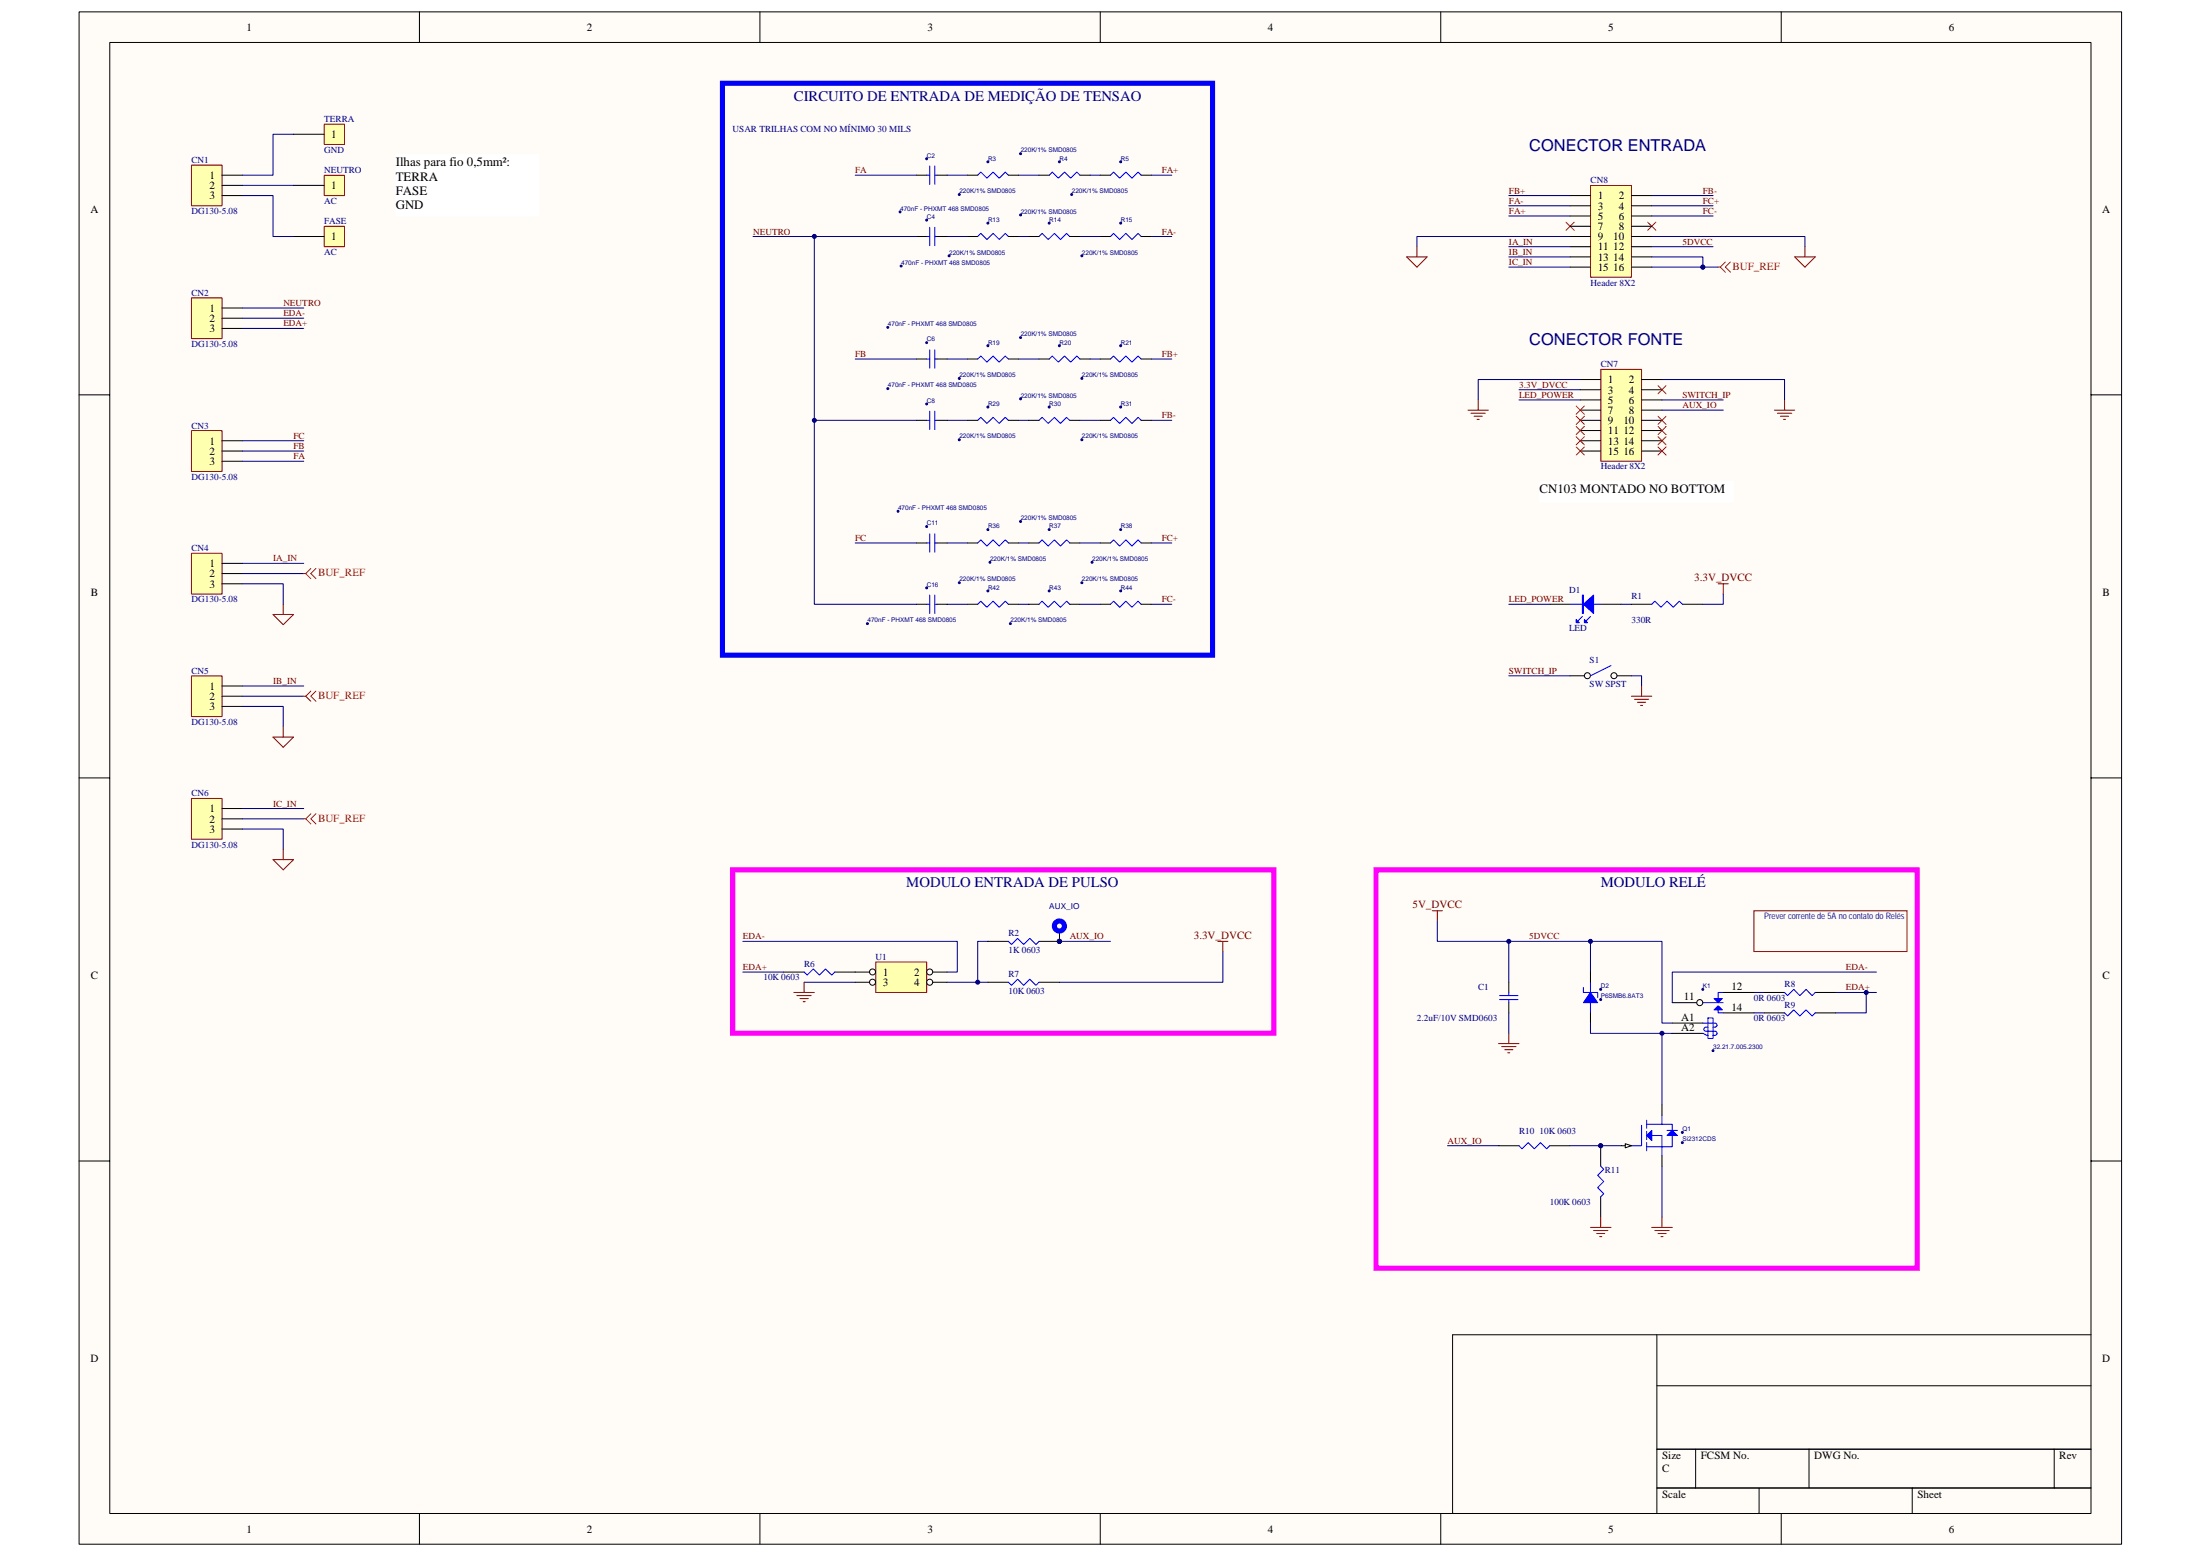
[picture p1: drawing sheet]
<svg xmlns="http://www.w3.org/2000/svg" width="420mm" height="297mm" viewBox="0 0 420 297" stroke-linecap="round" stroke-linejoin="round" font-family="sans-serif">
<path d="M15.1 2.3h390.1v292.5h-390.1z" fill="#fffcf8"/>
<path d="M15.1 2.3h390.1v292.5h-390.1z" fill="none" stroke="#000" stroke-width=".19"/>
<path d="M21 8.1h378.3v280.8h-378.3z" fill="#fffcf8"/>
<g fill="none" stroke="#000" stroke-width=".19">
<path d="M21 8.1h378.3v280.8h-378.3zM80.1 2.2v5.9M145.1 2.2v5.9M210.1 2.2v5.9M275.2 2.2v5.9M340.2 2.2v5.9M15.1 75.4h5.8M399.3 75.4h5.9M15.1 148.5h5.8M399.3 148.5h5.9M15.1 221.6h5.8M399.3 221.6h5.9"/>
<path d="M316.4 254.8v34.1M399.3 254.8h-121.9v34.1M316.4 264.5h82.9M316.4 276.6h82.9M323.8 276.6v7.5M345.5 276.6v7.5M392.3 276.6v7.5M80.1 288.9v5.9M145.1 288.9v5.9M210.1 288.9v5.9M275.2 288.9v5.9M316.4 284.1h82.9"/>
<path d="M335.9 284.1v4.8M340.2 288.9v5.9M365.2 284.1v4.8"/>
</g>
<path d="M36.6 56.9h5.8v7.7h-5.8z" fill="#ffffb0"/>
<path d="M36.6 56.9h5.8v7.7h-5.8z" fill="none" stroke="#800000" stroke-width=".19"/>
<path d="M42.4 58.8h3.9M42.4 60.7h3.9M42.4 62.7h3.9" fill="none" stroke="#000" stroke-width=".19"/>
<path d="M36.6 82.2h5.8v7.8h-5.8z" fill="#ffffb0"/>
<path d="M36.6 82.2h5.8v7.8h-5.8z" fill="none" stroke="#800000" stroke-width=".19"/>
<path d="M42.4 84.1h3.9M42.4 86.1h3.9M42.4 88.1h3.9M296 115.4h3.9M305.7 115.4h3.9M311.6 115.4h3.9M321.3 115.4h3.9" fill="none" stroke="#000" stroke-width=".19"/>
<path d="M299.9 115.4h5.8M302.2 117.7l-.8 .8M303.8 117.7l-.8 .8M315.5 115.4l.5-.6 1.2 1.1 1.2-1.1 1.2 1.1 1.1-1.1 .6 .6" fill="none" stroke="#00f" stroke-width=".19"/>
<path d="M302.4 115.4l1.9-1.8v3.5z" fill="#00f"/>
<path d="M302.2 113.6h.2v3.5h-.2zM302.3 113.6v3.5M302.4 115.4l1.9-1.8v3.5z" fill="none" stroke="#00f" stroke-width=".19"/>
<path d="M301 118.3l.6 .6h-.6z" fill="#00f"/>
<path d="M301 118.3l.6 .6h-.6z" fill="none" stroke="#00f" stroke-width=".19"/>
<path d="M302.6 118.3l.6 .6h-.6z" fill="#00f"/>
<path d="M302.6 118.3l.6 .6h-.6z" fill="none" stroke="#00f" stroke-width=".19"/>
<path d="M288.2 115.4h7.8M309.6 115.4h2M329.1 113.4v2h-3.9" fill="none" stroke="#000080" stroke-width=".19"/>
<path d="M328.1 111.4h2M329.1 111.4v2" fill="none" stroke="#800000" stroke-width=".19"/>
<path d="M299.9 129h3.9" fill="none" stroke="#000" stroke-width=".19"/>
<circle cx="303.2" cy="129" r=".57" fill="#fffcf8" stroke="#000" stroke-width=".19"/>
<path d="M307.7 129h3.9" fill="none" stroke="#000" stroke-width=".19"/>
<circle cx="308.2" cy="129" r=".57" fill="#fffcf8" stroke="#000" stroke-width=".19"/>
<path d="M307.7 127.1l-3.9 1.9" fill="none" stroke="#00f" stroke-width=".19"/>
<path d="M311.6 132.9h3.9M312.2 133.5h2.7M312.7 134.1h1.6M313.3 134.7h.4M313.5 131v1.9" fill="none" stroke="#800000" stroke-width=".19"/>
<path d="M46.3 58.8h11.7M46.3 84.1h11.7M46.3 86.1h11.7M288.2 129h11.7" fill="none" stroke="#000080" stroke-width=".19"/>
<path d="M36.6 31.5h5.8v7.8h-5.8z" fill="#ffffb0"/>
<path d="M36.6 31.5h5.8v7.8h-5.8z" fill="none" stroke="#800000" stroke-width=".19"/>
<path d="M42.4 33.4h3.9M42.4 35.4h3.9M42.4 37.3h3.9" fill="none" stroke="#000" stroke-width=".19"/>
<path d="M36.6 129.1h5.8v7.7h-5.8z" fill="#ffffb0"/>
<path d="M36.6 129h5.8v7.8h-5.8z" fill="none" stroke="#800000" stroke-width=".19"/>
<path d="M42.4 131h3.9M42.4 132.9h3.9M42.4 134.9h3.9" fill="none" stroke="#000" stroke-width=".19"/>
<path d="M61.9 43.2h3.9v3.9h-3.9z" fill="#ffffb0"/>
<path d="M61.9 43.2h3.9v3.9h-3.9z" fill="none" stroke="#800000" stroke-width=".19"/>
<path d="M56.1 45.1h5.8" fill="none" stroke="#000" stroke-width=".19"/>
<path d="M61.9 33.5h3.9v3.8h-3.9z" fill="#ffffb0"/>
<path d="M61.9 33.5h3.9v3.8h-3.9z" fill="none" stroke="#800000" stroke-width=".19"/>
<path d="M56.1 35.4h5.8" fill="none" stroke="#000" stroke-width=".19"/>
<path d="M61.9 23.7h3.9v3.9h-3.9z" fill="#ffffb0"/>
<path d="M61.9 23.7h3.9v3.9h-3.9zM280.4 78.3h3.9M280.9 78.9h2.8M281.5 79.5h1.6M282.3 76.3v2M282.1 80.1h.4" fill="none" stroke="#800000" stroke-width=".19"/>
<path d="M56.1 25.6h5.8" fill="none" stroke="#000" stroke-width=".19"/>
<path d="M46.3 37.3h5.8v7.8h4M46.3 35.4h9.8M56.1 25.6h-4v7.8h-5.8M290.1 74.4h11.7M290.1 76.3h11.7M301.8 72.5h-19.5v3.8M317.4 76.3h11.7M317.4 72.5h23.4v3.8M46.3 131h11.7M46.3 132.9h11.7" fill="none" stroke="#000080" stroke-width=".19"/>
<path d="M305.7 70.5h7.8v17.6h-7.8z" fill="#ffffb0"/>
<path d="M305.7 70.5h7.8v17.6h-7.8z" fill="none" stroke="#800000" stroke-width=".19"/>
<g fill="none" stroke="#000" stroke-width=".19">
<path d="M301.8 72.5h3.9M301.8 74.4h3.9M301.8 76.3h3.9M301.8 78.3h3.9M313.5 72.5h3.9M313.5 74.4h3.9M313.5 76.3h3.9M313.5 78.3h3.9M301.8 80.2h3.9M301.8 82.2h3.9M301.8 84.1h3.9M301.8 86.1h3.9"/>
<path d="M313.5 80.2h3.9M313.5 82.2h3.9M313.5 84.1h3.9M313.5 86.1h3.9"/>
</g>
<path d="M294.1 92h37v3.8h-37z" fill="#fff"/>
<path d="M294 92h37.1v3.8h-37.1z" fill="none" stroke="#fff" stroke-width=".19"/>
<path d="M75.6 29.6h27.3v11.6h-27.3z" fill="#fff"/>
<path d="M75.6 29.5h27.3v11.7h-27.3z" fill="none" stroke="#fff" stroke-width=".19"/>
<path d="M36.6 105.6h5.8v7.8h-5.8z" fill="#ffffb0"/>
<path d="M36.6 105.6h5.8v7.8h-5.8z" fill="none" stroke="#800000" stroke-width=".19"/>
<path d="M42.4 107.5h3.9M42.4 109.5h3.9M42.4 111.4h3.9" fill="none" stroke="#000" stroke-width=".19"/>
<path d="M46.3 107.5h11.7M46.3 109.5h11.7M46.3 134.9h7.8v3.8" fill="none" stroke="#000080" stroke-width=".19"/>
<path d="M36.6 152.4h5.8v7.8h-5.8z" fill="#ffffb0"/>
<g fill="none" stroke="#800000" stroke-width=".19">
<path d="M268.7 49h3.9l-2 2zM270.6 47.1v1.9M342.8 49h3.9l-2 2zM344.7 47.1v1.9M338.9 78.3h3.9M339.5 78.9h2.7M340 79.5h1.6M340.8 76.3v2M340.6 80.1h.4M52.1 117.3h4l-2 2zM54.1 115.4v1.9M54.1 138.7v2"/>
<path d="M36.6 152.4h5.8v7.8h-5.8zM52.1 140.7h4l-2 2zM52.1 164.1h4l-2 2zM54.1 162.2v1.9"/>
</g>
<g fill="none" stroke="#000" stroke-width=".19">
<path d="M175 33.4h2M178.9 33.4h2M184.8 33.4h1.9M192.6 33.4h1.9M198.4 33.4h2M206.2 33.4h2M210.1 33.4h2M217.9 33.4h2M175 45.1h2M178.9 45.1h2M184.8 45.1h1.9M192.6 45.1h1.9"/>
<path d="M196.5 45.1h1.9M204.3 45.1h1.9M210.1 45.1h2M217.9 45.1h2M175 68.5h2M178.9 68.5h2M184.8 68.5h1.9M192.6 68.5h1.9M198.4 68.5h2M206.2 68.5h2M210.1 68.5h2M217.9 68.5h2"/>
<path d="M175 80.2h2M178.9 80.2h2M184.8 80.2h1.9M192.6 80.2h1.9M196.5 80.2h1.9M204.3 80.2h1.9M210.1 80.2h2M217.9 80.2h2M175 103.7h2M175 115.4h2M178.9 103.7h2M178.9 115.4h2"/>
<path d="M184.8 103.7h1.9M184.8 115.4h1.9M192.6 103.7h1.9M192.6 115.4h1.9M196.5 103.7h1.9M196.5 115.4h1.9M204.3 103.7h1.9M204.3 115.4h1.9M210.1 103.7h2M210.1 115.4h2M217.9 103.7h2M217.9 115.4h2"/>
<path d="M42.4 154.3h3.9M42.4 156.3h3.9M42.4 158.3h3.9"/>
</g>
<g fill="none" stroke="#000080" stroke-width=".19">
<path d="M163.3 33.4h11.7M180.9 33.4h3.9M194.5 33.4h3.9M208.2 33.4h1.9M219.9 33.4h3.9M288.2 39.3h11.7M288.2 37.3h11.7M315.5 37.3h11.7M315.5 39.3h11.7M143.8 45.1h31.2M155.5 45.1v70.3h19.5M180.9 45.1h3.9"/>
<path d="M194.5 45.1h2M206.2 45.1h3.9M219.9 45.1h3.9M288.2 41.2h11.7M288.2 51h11.7M288.2 49h11.7M288.2 47.1h11.7M299.9 45.1h-29.3v2M315.5 41.2h11.7M315.5 45.1h29.2v2M315.5 49h9.7v2h2.9M315.5 51h9.7"/>
<path d="M163.3 68.5h11.7M180.9 68.5h3.9M194.5 68.5h3.9M208.2 68.5h1.9M219.9 68.5h3.9M46.3 88.1h11.7M155.5 80.2h19.5M180.9 80.2h3.9M194.5 80.2h2M206.2 80.2h3.9M219.9 80.2h3.9M46.3 111.4h7.8v4"/>
<path d="M163.3 103.7h11.7M180.9 103.7h3.9M180.9 115.4h3.9M194.5 103.7h2M194.5 115.4h2M206.2 103.7h3.9M206.2 115.4h3.9M219.9 103.7h3.9M219.9 115.4h3.9M311.6 129h1.9v2M46.3 158.3h7.8v3.9M46.3 154.3h11.7"/>
<path d="M46.3 156.3h11.7"/>
</g>
<g fill="none" stroke="#00f" stroke-width=".19">
<path d="M177 33.4h.6M177.6 31.7v3.5M178.5 33.4h.4M178.5 31.7v3.5M186.7 33.4l.6-.5 1.2 1.1 1.2-1.1 1.1 1.1 1.2-1.1 .6 .5M200.4 33.4l.6-.5 1.1 1.1 1.2-1.1 1.2 1.1 1.1-1.1 .6 .5M212.1 33.4l.6-.5 1.1 1.1 1.2-1.1 1.2 1.1 1.1-1.1 .6 .5M177 45.1h.6M177.6 43.4v3.5M178.5 45.1h.4M178.5 43.4v3.5M186.7 45.1l.6-.5 1.2 1.1 1.2-1.1 1.1 1.1 1.2-1.1 .6 .5"/>
<path d="M198.4 45.1l.6-.5 1.2 1.1 1.2-1.1 1.1 1.1 1.2-1.1 .6 .5M212.1 45.1l.6-.5 1.1 1.1 1.2-1.1 1.2 1.1 1.1-1.1 .6 .5M177 68.5h.6M177.6 66.8v3.5M177.6 78.5v3.5M178.5 68.5h.4M178.5 66.8v3.5M178.5 78.5v3.5M186.7 68.5l.6-.5 1.2 1.1 1.2-1.1 1.1 1.1 1.2-1.1 .6 .5M200.4 68.5l.6-.5 1.1 1.1 1.2-1.1 1.2 1.1 1.1-1.1 .6 .5M212.1 68.5l.6-.5 1.1 1.1 1.2-1.1 1.2 1.1 1.1-1.1 .6 .5M177 80.2h.6"/>
<path d="M178.5 80.2h.4M186.7 80.2l.6-.5 1.2 1.1 1.2-1.1 1.1 1.1 1.2-1.1 .6 .5M198.4 80.2l.6-.5 1.2 1.1 1.2-1.1 1.1 1.1 1.2-1.1 .6 .5M212.1 80.2l.6-.5 1.1 1.1 1.2-1.1 1.2 1.1 1.1-1.1 .6 .5M177 103.7h.6M177 115.4h.6M177.6 101.9v3.5M177.6 113.6v3.5M178.5 103.7h.4M178.5 115.4h.4M178.5 101.9v3.5M178.5 113.6v3.5"/>
<path d="M186.7 103.7l.6-.6 1.2 1.1 1.2-1.1 1.1 1.1 1.2-1.1 .6 .6M186.7 115.4l.6-.6 1.2 1.1 1.2-1.1 1.1 1.1 1.2-1.1 .6 .6M198.4 103.7l.6-.6 1.2 1.1 1.2-1.1 1.1 1.1 1.2-1.1 .6 .6M198.4 115.4l.6-.6 1.2 1.1 1.2-1.1 1.1 1.1 1.2-1.1 .6 .6M212.1 103.7l.6-.6 1.1 1.1 1.2-1.1 1.2 1.1 1.1-1.1 .6 .6M212.1 115.4l.6-.6 1.1 1.1 1.2-1.1 1.2 1.1 1.1-1.1 .6 .6"/>
</g>
<g fill="#000080" stroke="#000080" stroke-width=".19">
<path d="M176.8 77h.3v.2h-.3z" fill-rule="evenodd"/>
<path d="M176.8 65.3h.3v.2h-.3z" fill-rule="evenodd"/>
<path d="M188.9 107.2h.3v.3h-.3z" fill-rule="evenodd"/>
<circle cx="200.4" cy="77.7" r=".19"/>
<circle cx="194.9" cy="76.1" r=".19"/>
<circle cx="188.7" cy="66" r=".19"/>
<circle cx="183.2" cy="72.2" r=".19"/>
<circle cx="214" cy="77.7" r=".19"/>
<circle cx="206.6" cy="83.9" r=".19"/>
<circle cx="188.7" cy="77.7" r=".19"/>
<circle cx="183.2" cy="83.9" r=".19"/>
<circle cx="202.3" cy="66" r=".19"/>
<circle cx="194.9" cy="64.4" r=".18"/>
<circle cx="169.6" cy="74.2" r=".19"/>
<circle cx="214" cy="66" r=".19"/>
<circle cx="206.6" cy="72.2" r=".19"/>
<circle cx="169.6" cy="62.5" r=".18"/>
<circle cx="188.7" cy="30.9" r=".19"/>
<circle cx="183.2" cy="37.1" r=".18"/>
<circle cx="177" cy="30.3" r=".19"/>
<circle cx="171.9" cy="40.4" r=".18"/>
<circle cx="188.7" cy="42.6" r=".18"/>
<circle cx="181.3" cy="48.8" r=".18"/>
<circle cx="177" cy="42" r=".19"/>
<circle cx="172.1" cy="50.8" r=".18"/>
<circle cx="202.3" cy="30.9" r=".19"/>
<circle cx="194.9" cy="29.3" r=".19"/>
<circle cx="214" cy="42.6" r=".18"/>
<circle cx="206.6" cy="48.8" r=".18"/>
<circle cx="214" cy="30.9" r=".19"/>
<circle cx="204.7" cy="37.1" r=".18"/>
<circle cx="200.4" cy="42.6" r=".18"/>
<circle cx="194.9" cy="41" r=".19"/>
<circle cx="177" cy="100.5" r=".19"/>
<circle cx="171.5" cy="97.6" r=".19"/>
<circle cx="200.4" cy="101.1" r=".19"/>
<circle cx="194.9" cy="99.5" r=".19"/>
<circle cx="188.7" cy="101.1" r=".19"/>
<circle cx="214" cy="101.1" r=".19"/>
<circle cx="208.6" cy="107.4" r=".18"/>
<circle cx="177" cy="112.2" r=".19"/>
<circle cx="165.7" cy="119.1" r=".18"/>
<circle cx="214" cy="112.8" r=".18"/>
<circle cx="206.6" cy="111.2" r=".19"/>
<circle cx="200.4" cy="112.8" r=".18"/>
<circle cx="193" cy="119.1" r=".18"/>
<circle cx="188.7" cy="112.8" r=".18"/>
<circle cx="183.2" cy="111.2" r=".19"/>
<circle cx="155.5" cy="80.2" r=".38"/>
<circle cx="155.5" cy="45.1" r=".38"/>
<circle cx="325.2" cy="51" r=".38"/>
</g>
<g fill="none" stroke="#f00" stroke-width=".19">
<path d="M299.1 42.4l1.5 1.6M300.6 42.4l-1.5 1.6M314.7 42.4l1.5 1.6M316.2 42.4l-1.5 1.6M328.1 51h.4M328.5 51l1 1M329.5 50l-1 1M330.5 50l-1 1 1 1M301 79.5l1.6 1.5M301 77.5l1.6 1.6M302.6 79.5l-1.6 1.5M302.6 77.5l-1.6 1.6"/>
<path d="M316.6 79.5l1.6 1.5M316.6 73.6l1.6 1.6M318.2 79.5l-1.6 1.5M318.2 73.6l-1.6 1.6M301 85.3l1.6 1.6M301 83.4l1.6 1.5M301 81.4l1.6 1.6M302.6 85.3l-1.6 1.6M302.6 83.4l-1.6 1.5M302.6 81.4l-1.6 1.6M316.6 81.4l1.6 1.6M316.6 83.4l1.6 1.5"/>
<path d="M316.6 85.3l1.6 1.6M318.2 81.4l-1.6 1.6M318.2 83.4l-1.6 1.5M318.2 85.3l-1.6 1.6M58 109.5h.4M58.4 109.5l1 1M59.4 108.5l-1 1M60.3 108.5l-.9 1 .9 1M58 132.9h.4M58.4 132.9l1 1M59.4 131.9l-1 1M60.3 131.9l-.9 1 .9 1"/>
<path d="M58 156.3h.4M58.4 156.3l1 1M59.4 155.3l-1 1M60.3 155.3l-.9 1 .9 1"/>
</g>
<path d="M167.3 183.7h9.7v5.8h-9.7z" fill="#ffffb0"/>
<path d="M167.2 183.6h9.8v5.9h-9.8z" fill="none" stroke="#800000" stroke-width=".19"/>
<path d="M163.3 185.6h3.9" fill="none" stroke="#000" stroke-width=".19"/>
<circle cx="166.6" cy="185.5" r=".57" fill="#fffcf8" stroke="#000" stroke-width=".19"/>
<path d="M177 185.6h3.9" fill="none" stroke="#000" stroke-width=".19"/>
<circle cx="177.6" cy="185.5" r=".57" fill="#fffcf8" stroke="#000" stroke-width=".19"/>
<path d="M163.3 187.5h3.9" fill="none" stroke="#000" stroke-width=".19"/>
<circle cx="166.6" cy="187.5" r=".58" fill="#fffcf8" stroke="#000" stroke-width=".19"/>
<path d="M177 187.5h3.9" fill="none" stroke="#000" stroke-width=".19"/>
<circle cx="177.5" cy="187.5" r=".58" fill="#fffcf8" stroke="#000" stroke-width=".19"/>
<path d="M188.7 179.7h3.9M202.3 177.8v1.9h-3.9M149.7 185.6h3.9M159.4 185.6h3.9M188.7 187.5h3.9M198.4 187.5h3.9" fill="none" stroke="#000" stroke-width=".19"/>
<path d="M192.6 179.7l.6 .6 1.1-1.2 1.2 1.2 1.2-1.2 1.2 1.2 .5-.6M153.6 185.6l.6 .5 1.1-1.1 1.2 1.1 1.2-1.1 1.1 1.1 .6-.5M192.6 187.5l.6 .6 1.1-1.2 1.2 1.2 1.2-1.2 1.2 1.2 .5-.6" fill="none" stroke="#00f" stroke-width=".19"/>
<g fill="none" stroke="#000080" stroke-width=".19">
<path d="M315.5 47.1h11.7M46.3 60.7h11.7M46.3 62.7h11.7M317.4 78.3h11.7M141.9 179.7h40.9v5.9h-1.9M188.7 179.7h-2v7.8M202.3 179.7h9.8M303.8 179.7v5.9M141.9 185.6h7.8M153.6 187.5h9.7M180.9 187.5h7.8M233.5 181.7v5.8h-31.2"/>
<path d="M317.4 197.3v13.6M335 189.5h1.9M335 193.4h1.9M317.4 222.6v9.8"/>
</g>
<g fill="#000080" stroke="#000080" stroke-width=".19">
<circle cx="186.7" cy="187.5" r=".38"/>
<circle cx="202.3" cy="179.7" r=".38"/>
<circle cx="317.4" cy="197.3" r=".38"/>
<circle cx="303.8" cy="179.7" r=".38"/>
</g>
<path d="M232.6 179.7h1.9M233.5 179.7v2M151.6 189.5h3.9M152.2 190.1h2.7M152.8 190.6h1.6M153.4 191.2h.4M153.6 187.5v2" fill="none" stroke="#800000" stroke-width=".19"/>
<circle cx="202.3" cy="176.8" r=".97" fill="none" stroke="#00f" stroke-width=".97"/>
<path d="M327.4 192.8l.7-.8 .8 .8z" fill="#00f"/>
<path d="M328.1 192l.8 .8h-1.5z" fill="none" stroke="#00f" stroke-width=".19"/>
<path d="M327.4 190.6h1.5l-.8 .8z" fill="#00f"/>
<path d="M325.2 197.3l.4 .2M325.2 195.3h2.4a.38 .38 0 0 1 .3 .4 .38 .38 0 0 1-.3 .4h-.4M325.2 191.4h3.9M325.7 197.4l.3 .2M326 197.7h.2M326.2 196.1h-.4a.38 .38 0 0 0-.4 .4 .38 .38 0 0 0 .4 .3l1.9 .1 .2 .4-.3 .3M326.2 194.3h1v3.9h-1zM327.2 197.7h.4M327.4 190.6h1.5l-.8 .8zM328.1 192.8v.6h1M329.1 189.5h-1v1.1" fill="none" stroke="#00f" stroke-width=".19"/>
<path d="M319.4 191.4h5.8" fill="none" stroke="#000" stroke-width=".19"/>
<circle cx="324.6" cy="191.4" r=".58" fill="#fffcf8" stroke="#000" stroke-width=".19"/>
<path d="M319.4 195.3h5.8M319.4 197.3h5.8M329.1 189.5h5.9M329.1 193.4h5.9" fill="none" stroke="#000" stroke-width=".19"/>
<g fill="#000080" stroke="#000080" stroke-width=".19">
<path d="M327 200.4h.3v.3h-.3z" fill-rule="evenodd"/>
<circle cx="325.2" cy="188.9" r=".19"/>
</g>
<path d="M314.5 216.8l1-1v1.9z" fill="#00f"/>
<path d="M314.5 216.8l1-1v1.9z" fill="none" stroke="#00f" stroke-width=".19"/>
<path d="M318.4 216.8l1-1 .9 1z" fill="#00f"/>
<path d="M313.5 214.8v3.9h-1.9M314.5 214.6h4.9v1.2M314.5 213.8v1.6M314.5 216v1.6M314.5 218.1v1.6M315.5 216.8h1.9v3.9M317.4 212.9v1.7M318.4 216.8l1-1 .9 1zM318.4 215.8h1.9M319.4 216.8v2.1h-4.9" fill="none" stroke="#00f" stroke-width=".19"/>
<path d="M309.6 218.7h2M317.4 210.9v2" fill="none" stroke="#000" stroke-width=".19"/>
<path d="M310.4 218.3l1.2 .4-1.2 .4z" fill="#fffcf8"/>
<path d="M310.4 218.3l1.2 .4-1.2 .4zM317.4 220.7v1.9" fill="none" stroke="#000" stroke-width=".19"/>
<g fill="#000080" stroke="#000080" stroke-width=".19">
<circle cx="321.3" cy="216.2" r=".19"/>
<circle cx="321.3" cy="218.1" r=".19"/>
</g>
<path d="M302.4 188.5v1h2.7v.9M303.8 187.5v2M303.8 191.4v2" fill="none" stroke="#00f" stroke-width=".19"/>
<path d="M303.8 189.5l1.3 1.9h-2.7z" fill="#00f"/>
<path d="M286.4 190.8h3.5M286.4 190.1h3.5M288.2 189.5v.6M288.2 190.8v.6M303.8 189.5l1.3 1.9h-2.7zM340.8 189.5l.6 .6 1.2-1.2 1.1 1.2 1.2-1.2 1.2 1.2 .6-.6M340.8 193.4l.6 .6 1.2-1.2 1.1 1.2 1.2-1.2 1.2 1.2 .6-.6M290.1 218.7l.6 .6 1.2-1.2 1.1 1.2 1.2-1.2 1.2 1.2 .6-.6M305.7 222.6l.6 .6-1.2 1.2 1.2 1.2-1.2 1.1 1.2 1.2-.6 .6" fill="none" stroke="#00f" stroke-width=".19"/>
<path d="M288.2 187.5v2M288.2 191.4v2M303.8 185.6v1.9M303.8 193.4v1.9M336.9 189.5h3.9M336.9 193.4h3.9M346.7 189.5h3.9M346.7 193.4h3.9M286.2 218.7h3.9M296 218.7h3.9M305.7 218.7v3.9M305.7 228.5v3.9" fill="none" stroke="#000" stroke-width=".19"/>
<g fill="#000080" stroke="#000080" stroke-width=".19">
<circle cx="305.7" cy="188.9" r=".19"/>
<circle cx="305.7" cy="190.8" r=".19"/>
<circle cx="356.4" cy="189.5" r=".38"/>
<circle cx="305.7" cy="218.7" r=".38"/>
<circle cx="288.2" cy="179.7" r=".38"/>
</g>
<g fill="none" stroke="#800000" stroke-width=".19">
<path d="M273.5 173.9h2M274.5 173.9v1.9M335 173.9h29.2v7.8h-29.2zM286.2 199.2h3.9M286.8 199.8h2.7M288.2 197.3v1.9M287.4 200.4h1.5M288 201h.3M303.8 234.3h3.9M304.3 234.9h2.8M304.9 235.5h1.6M305.5 236.1h.4"/>
<path d="M305.7 232.4v1.9M315.5 234.3h3.9M316 234.9h2.8M316.6 235.5h1.6M317.2 236.1h.4M317.4 232.4v1.9"/>
</g>
<path d="M274.5 175.8v3.9h42.9v15.6h2M288.2 179.7v7.8M288.2 193.4v3.9M303.8 195.3v2h15.6M350.6 189.5h7.8M356.4 189.5v3.9h-5.8M358.4 185.6h-39v5.8M276.4 218.7h9.8M299.9 218.7h9.7" fill="none" stroke="#000080" stroke-width=".19"/>
<path d="M139.9 166.1h103.4v31.2h-103.4zM262.8 166.1h103.4v76h-103.4z" fill="none" stroke="#f0f" stroke-width=".97"/>
<path d="M303.8 35.4h7.8v17.5h-7.8z" fill="#ffffb0"/>
<path d="M303.8 35.4h7.8v17.5h-7.8z" fill="none" stroke="#800000" stroke-width=".19"/>
<g fill="none" stroke="#000" stroke-width=".19">
<path d="M299.9 37.3h3.9M299.9 39.3h3.9M311.6 37.3h3.9M311.6 39.3h3.9M299.9 41.2h3.9M299.9 43.2h3.9M299.9 45.1h3.9M299.9 47.1h3.9M299.9 49h3.9M299.9 51h3.9M311.6 41.2h3.9M311.6 43.2h3.9"/>
<path d="M311.6 45.1h3.9M311.6 47.1h3.9M311.6 49h3.9M311.6 51h3.9"/>
</g>
<path d="M138 15.9h93.6v109.2h-93.6z" fill="none" stroke="#00f" stroke-width=".97"/>
<g font-size="3.1" fill="#000080">
<text x="292.1" y="28.9">CONECTOR ENTRADA</text>
<text x="292.1" y="65.9">CONECTOR FONTE</text>
</g>
<g font-size="2.8" fill="#000080">
<text x="151.6" y="19.2">CIRCUITO DE ENTRADA DE MEDIÇÃO DE TENSAO</text>
<text x="173.1" y="169.4">MODULO ENTRADA DE PULSO</text>
<text x="305.7" y="169.4">MODULO RELÉ</text>
</g>
<g font-size="2.5">
<text x="75.6" y="31.7">Ilhas para fio 0,5mm²:</text>
<text x="75.6" y="34.5">TERRA</text>
<text x="75.6" y="37.2">FASE</text>
<text x="75.6" y="39.9">GND</text>
<text x="294" y="94.1">CN103 MONTADO NO BOTTOM</text>
</g>
<g font-size="2.1">
<text x="47.1" y="5.9">1</text>
<text x="112.1" y="5.9">2</text>
<text x="177.1" y="5.9">3</text>
<text x="242.1" y="5.9">4</text>
<text x="307.1" y="5.9">5</text>
<text x="372.2" y="5.9">6</text>
<text x="63.3" y="26.4">1</text>
<text x="40" y="34.2">1</text>
<text x="17.3" y="40.7">A</text>
<text x="40" y="36.1">2</text>
<text x="40" y="38.1">3</text>
<text x="63.3" y="36.1">1</text>
<text x="305.1" y="38.1">1</text>
<text x="305.1" y="40">3</text>
<text x="305.1" y="42">5</text>
<text x="309.1" y="38.1">2</text>
<text x="309.1" y="40">4</text>
<text x="309.1" y="42">6</text>
<text x="401.5" y="40.7">A</text>
<text x="63.3" y="45.9">1</text>
<text x="305.1" y="43.9">7</text>
<text x="305.1" y="45.9">9</text>
<text x="305.1" y="47.8">11</text>
<text x="308.1" y="45.9">10</text>
<text x="308.1" y="47.8">12</text>
<text x="309.1" y="43.9">8</text>
<text x="305.1" y="49.8">13</text>
<text x="305.1" y="51.7">15</text>
<text x="308.1" y="49.8">14</text>
<text x="308.1" y="51.7">16</text>
<text x="40" y="59.5">1</text>
<text x="40" y="61.5">2</text>
<text x="40" y="63.4">3</text>
<text x="307.1" y="73.2">1</text>
<text x="307.1" y="75.1">3</text>
<text x="307.1" y="77.1">5</text>
<text x="311.1" y="73.2">2</text>
<text x="311.1" y="75.1">4</text>
<text x="311.1" y="77.1">6</text>
<text x="307.1" y="79">7</text>
<text x="307.1" y="81">9</text>
<text x="307.1" y="82.9">11</text>
<text x="310" y="81">10</text>
<text x="310" y="82.9">12</text>
<text x="311.1" y="79">8</text>
<text x="40" y="84.9">1</text>
<text x="40" y="86.8">2</text>
<text x="40" y="88.8">3</text>
<text x="307.1" y="84.9">13</text>
<text x="307.1" y="86.8">15</text>
<text x="310" y="84.9">14</text>
<text x="310" y="86.8">16</text>
<text x="17.3" y="113.8">B</text>
<text x="40" y="108.3">1</text>
<text x="40" y="110.2">2</text>
<text x="40" y="112.2">3</text>
<text x="401.6" y="113.8">B</text>
<text x="40" y="131.7">1</text>
<text x="40" y="133.6">2</text>
<text x="40" y="135.6">3</text>
<text x="40" y="155.1">1</text>
<text x="40" y="157">2</text>
<text x="40" y="159">3</text>
<text x="17.3" y="187">C</text>
<text x="168.6" y="186.3">1</text>
<text x="168.6" y="188.2">3</text>
<text x="174.6" y="186.3">2</text>
<text x="174.6" y="188.2">4</text>
<text x="321.6" y="191">11</text>
<text x="330.7" y="189">12</text>
<text x="401.6" y="187">C</text>
<text x="321.1" y="194.9">A1</text>
<text x="321.1" y="196.8">A2</text>
<text x="330.7" y="192.9">14</text>
<text x="17.3" y="260.1">D</text>
<text x="401.5" y="260.1">D</text>
<text x="317.4" y="278.5">Size</text>
<text x="317.4" y="281.1">C</text>
<text x="324.8" y="278.5">FCSM No.</text>
<text x="346.5" y="278.5">DWG No.</text>
<text x="393.3" y="278.5">Rev</text>
<text x="317.4" y="285.9">Scale</text>
<text x="366.2" y="285.9">Sheet</text>
<text x="47.1" y="292.6">1</text>
<text x="112.1" y="292.6">2</text>
<text x="177.1" y="292.6">3</text>
<text x="242.1" y="292.6">4</text>
<text x="307.1" y="292.6">5</text>
<text x="372.2" y="292.6">6</text>
</g>
<g font-size="2.1" fill="#f00">
<text x="330.9" y="51.5">BUF_REF</text>
<text x="60.7" y="110">BUF_REF</text>
<text x="60.7" y="133.4">BUF_REF</text>
<text x="60.7" y="156.8">BUF_REF</text>
</g>
<g font-size="2.1" fill="#800000">
<text x="323.6" y="111">3.3V_DVCC</text>
<text x="269.8" y="173.4">5V_DVCC</text>
<text x="228" y="179.3">3.3V_DVCC</text>
</g>
<g font-size="1.8" fill="#000080">
<text x="61.9" y="23.3">TERRA</text>
<text x="61.9" y="29.2">GND</text>
<text x="139.9" y="25.3">USAR TRILHAS COM NO MÍNIMO 30 MILS</text>
<text x="36.6" y="31.1">CN1</text>
<text x="61.9" y="33.1">NEUTRO</text>
<text x="303.8" y="35">CN8</text>
<text x="36.6" y="40.9">DG130-5.08</text>
<text x="61.9" y="38.9">AC</text>
<text x="61.9" y="42.8">FASE</text>
<text x="61.9" y="48.7">AC</text>
<text x="36.6" y="56.5">CN2</text>
<text x="303.8" y="54.5">Header 8X2</text>
<text x="36.6" y="66.2">DG130-5.08</text>
<text x="305.7" y="70.1">CN7</text>
<text x="36.6" y="81.8">CN3</text>
<text x="305.7" y="89.6">Header 8X2</text>
<text x="36.6" y="91.6">DG130-5.08</text>
<text x="36.6" y="105.2">CN4</text>
<text x="299.7" y="113.2">D1</text>
<text x="36.6" y="115">DG130-5.08</text>
<text x="311.6" y="114.4">R1</text>
<text x="311.6" y="118.9">330R</text>
<text x="299.7" y="120.4">LED</text>
<text x="36.6" y="128.6">CN5</text>
<text x="303.6" y="126.5">S1</text>
<text x="303.6" y="131.2">SW SPST</text>
<text x="36.6" y="138.4">DG130-5.08</text>
<text x="36.6" y="152">CN6</text>
<text x="36.6" y="161.8">DG130-5.08</text>
<text x="192.6" y="178.8">R2</text>
<text x="153.6" y="184.6">R6</text>
<text x="167.2" y="183.2">U1</text>
<text x="192.6" y="181.9">1K 0603</text>
<text x="145.8" y="187.1">10K 0603</text>
<text x="192.6" y="186.6">R7</text>
<text x="192.6" y="189.7">10K 0603</text>
<text x="282.3" y="189.1">C1</text>
<text x="335" y="191.1">0R 0603</text>
<text x="340.8" y="188.5">R8</text>
<text x="270.6" y="194.9">2.2uF/10V SMD0603</text>
<text x="335" y="194.9">0R 0603</text>
<text x="340.8" y="192.4">R9</text>
<text x="290.1" y="216.4">R10 10K 0603</text>
<text x="306.5" y="224">R11</text>
<text x="296" y="230">100K 0603</text>
</g>
<g font-size="1.8" fill="#800000">
<text x="163.3" y="33.1">FA</text>
<text x="221.9" y="33.1">FA+</text>
<text x="288.2" y="40.9">FA+</text>
<text x="288.2" y="38.9">FA-</text>
<text x="288.2" y="37">FB+</text>
<text x="325.2" y="37">FB-</text>
<text x="325.2" y="38.9">FC+</text>
<text x="325.2" y="40.9">FC-</text>
<text x="143.8" y="44.8">NEUTRO</text>
<text x="221.9" y="44.8">FA-</text>
<text x="288.2" y="46.7">IA_IN</text>
<text x="321.3" y="46.7">5DVCC</text>
<text x="288.2" y="48.7">IB_IN</text>
<text x="288.2" y="50.6">IC_IN</text>
<text x="54.1" y="58.4">NEUTRO</text>
<text x="54.1" y="60.4">EDA-</text>
<text x="54.1" y="62.3">EDA+</text>
<text x="163.3" y="68.2">FB</text>
<text x="221.9" y="68.2">FB+</text>
<text x="290.1" y="74">3.3V_DVCC</text>
<text x="290.1" y="76">LED_POWER</text>
<text x="321.3" y="77.9">AUX_IO</text>
<text x="321.3" y="76">SWITCH_IP</text>
<text x="56.1" y="83.8">FC</text>
<text x="221.9" y="79.9">FB-</text>
<text x="56.1" y="85.7">FB</text>
<text x="56.1" y="87.7">FA</text>
<text x="52.2" y="107.2">IA_IN</text>
<text x="163.3" y="103.3">FC</text>
<text x="221.9" y="103.3">FC+</text>
<text x="221.9" y="115">FC-</text>
<text x="288.2" y="115">LED_POWER</text>
<text x="52.2" y="130.6">IB_IN</text>
<text x="288.2" y="128.6">SWITCH_IP</text>
<text x="52.2" y="154">IC_IN</text>
<text x="141.9" y="179.3">EDA-</text>
<text x="204.3" y="179.3">AUX_IO</text>
<text x="292.1" y="179.3">5DVCC</text>
<text x="141.9" y="185.2">EDA+</text>
<text x="352.5" y="185.2">EDA-</text>
<text x="352.5" y="189.1">EDA+</text>
<text x="276.5" y="218.4">AUX_IO</text>
</g>
<text font-size="1.7" fill="#000080" x="336.9" y="175.5">Prever corrente de 5A no contato do Relés</text>
<text font-size="1.6" fill="#000080" x="200.4" y="173.5">AUX_IO</text>
<g font-size="1.2" fill="#000080">
<text x="194.9" y="29.1">220K/1% SMD0805</text>
<text x="177" y="30.1">C2</text>
<text x="188.7" y="30.6">R3</text>
<text x="202.3" y="30.6">R4</text>
<text x="214" y="30.6">R5</text>
<text x="171.9" y="40.2">470nF - PHXMT 468 SMD0805</text>
<text x="177" y="41.8">C4</text>
<text x="183.2" y="36.9">220K/1% SMD0805</text>
<text x="194.9" y="40.8">220K/1% SMD0805</text>
<text x="204.7" y="36.9">220K/1% SMD0805</text>
<text x="188.7" y="42.4">R13</text>
<text x="200.4" y="42.4">R14</text>
<text x="214" y="42.4">R15</text>
<text x="172.1" y="50.5">470nF - PHXMT 468 SMD0805</text>
<text x="181.3" y="48.6">220K/1% SMD0805</text>
<text x="206.6" y="48.6">220K/1% SMD0805</text>
<text x="169.6" y="62.3">470nF - PHXMT 468 SMD0805</text>
<text x="177" y="65.2">C6</text>
<text x="188.7" y="65.8">R19</text>
<text x="194.9" y="64.2">220K/1% SMD0805</text>
<text x="202.3" y="65.8">R20</text>
<text x="214" y="65.8">R21</text>
<text x="169.6" y="74">470nF - PHXMT 468 SMD0805</text>
<text x="177" y="76.9">C8</text>
<text x="183.2" y="72">220K/1% SMD0805</text>
<text x="188.7" y="77.5">R29</text>
<text x="194.9" y="75.9">220K/1% SMD0805</text>
<text x="200.4" y="77.5">R30</text>
<text x="206.6" y="72">220K/1% SMD0805</text>
<text x="214" y="77.5">R31</text>
<text x="183.2" y="83.7">220K/1% SMD0805</text>
<text x="206.6" y="83.7">220K/1% SMD0805</text>
<text x="171.5" y="97.3">470nF - PHXMT 468 SMD0805</text>
<text x="177" y="100.3">C11</text>
<text x="188.7" y="100.9">R36</text>
<text x="194.9" y="99.3">220K/1% SMD0805</text>
<text x="200.4" y="100.9">R37</text>
<text x="214" y="100.9">R38</text>
<text x="189.1" y="107.1">220K/1% SMD0805</text>
<text x="208.6" y="107.1">220K/1% SMD0805</text>
<text x="177" y="112">C16</text>
<text x="183.2" y="111">220K/1% SMD0805</text>
<text x="188.7" y="112.6">R42</text>
<text x="200.4" y="112.6">R43</text>
<text x="206.6" y="111">220K/1% SMD0805</text>
<text x="214" y="112.6">R44</text>
<text x="165.7" y="118.8">470nF - PHXMT 468 SMD0805</text>
<text x="193" y="118.8">220K/1% SMD0805</text>
<text x="305.7" y="188.6">D2</text>
<text x="305.7" y="190.6">P6SMB6.8AT3</text>
<text x="325.2" y="188.6">K1</text>
<text x="327.2" y="200.3">32.21.7.005.2300</text>
<text x="321.3" y="215.9">Q1</text>
<text x="321.3" y="217.9">Si2312CDS</text>
</g>
</svg>
